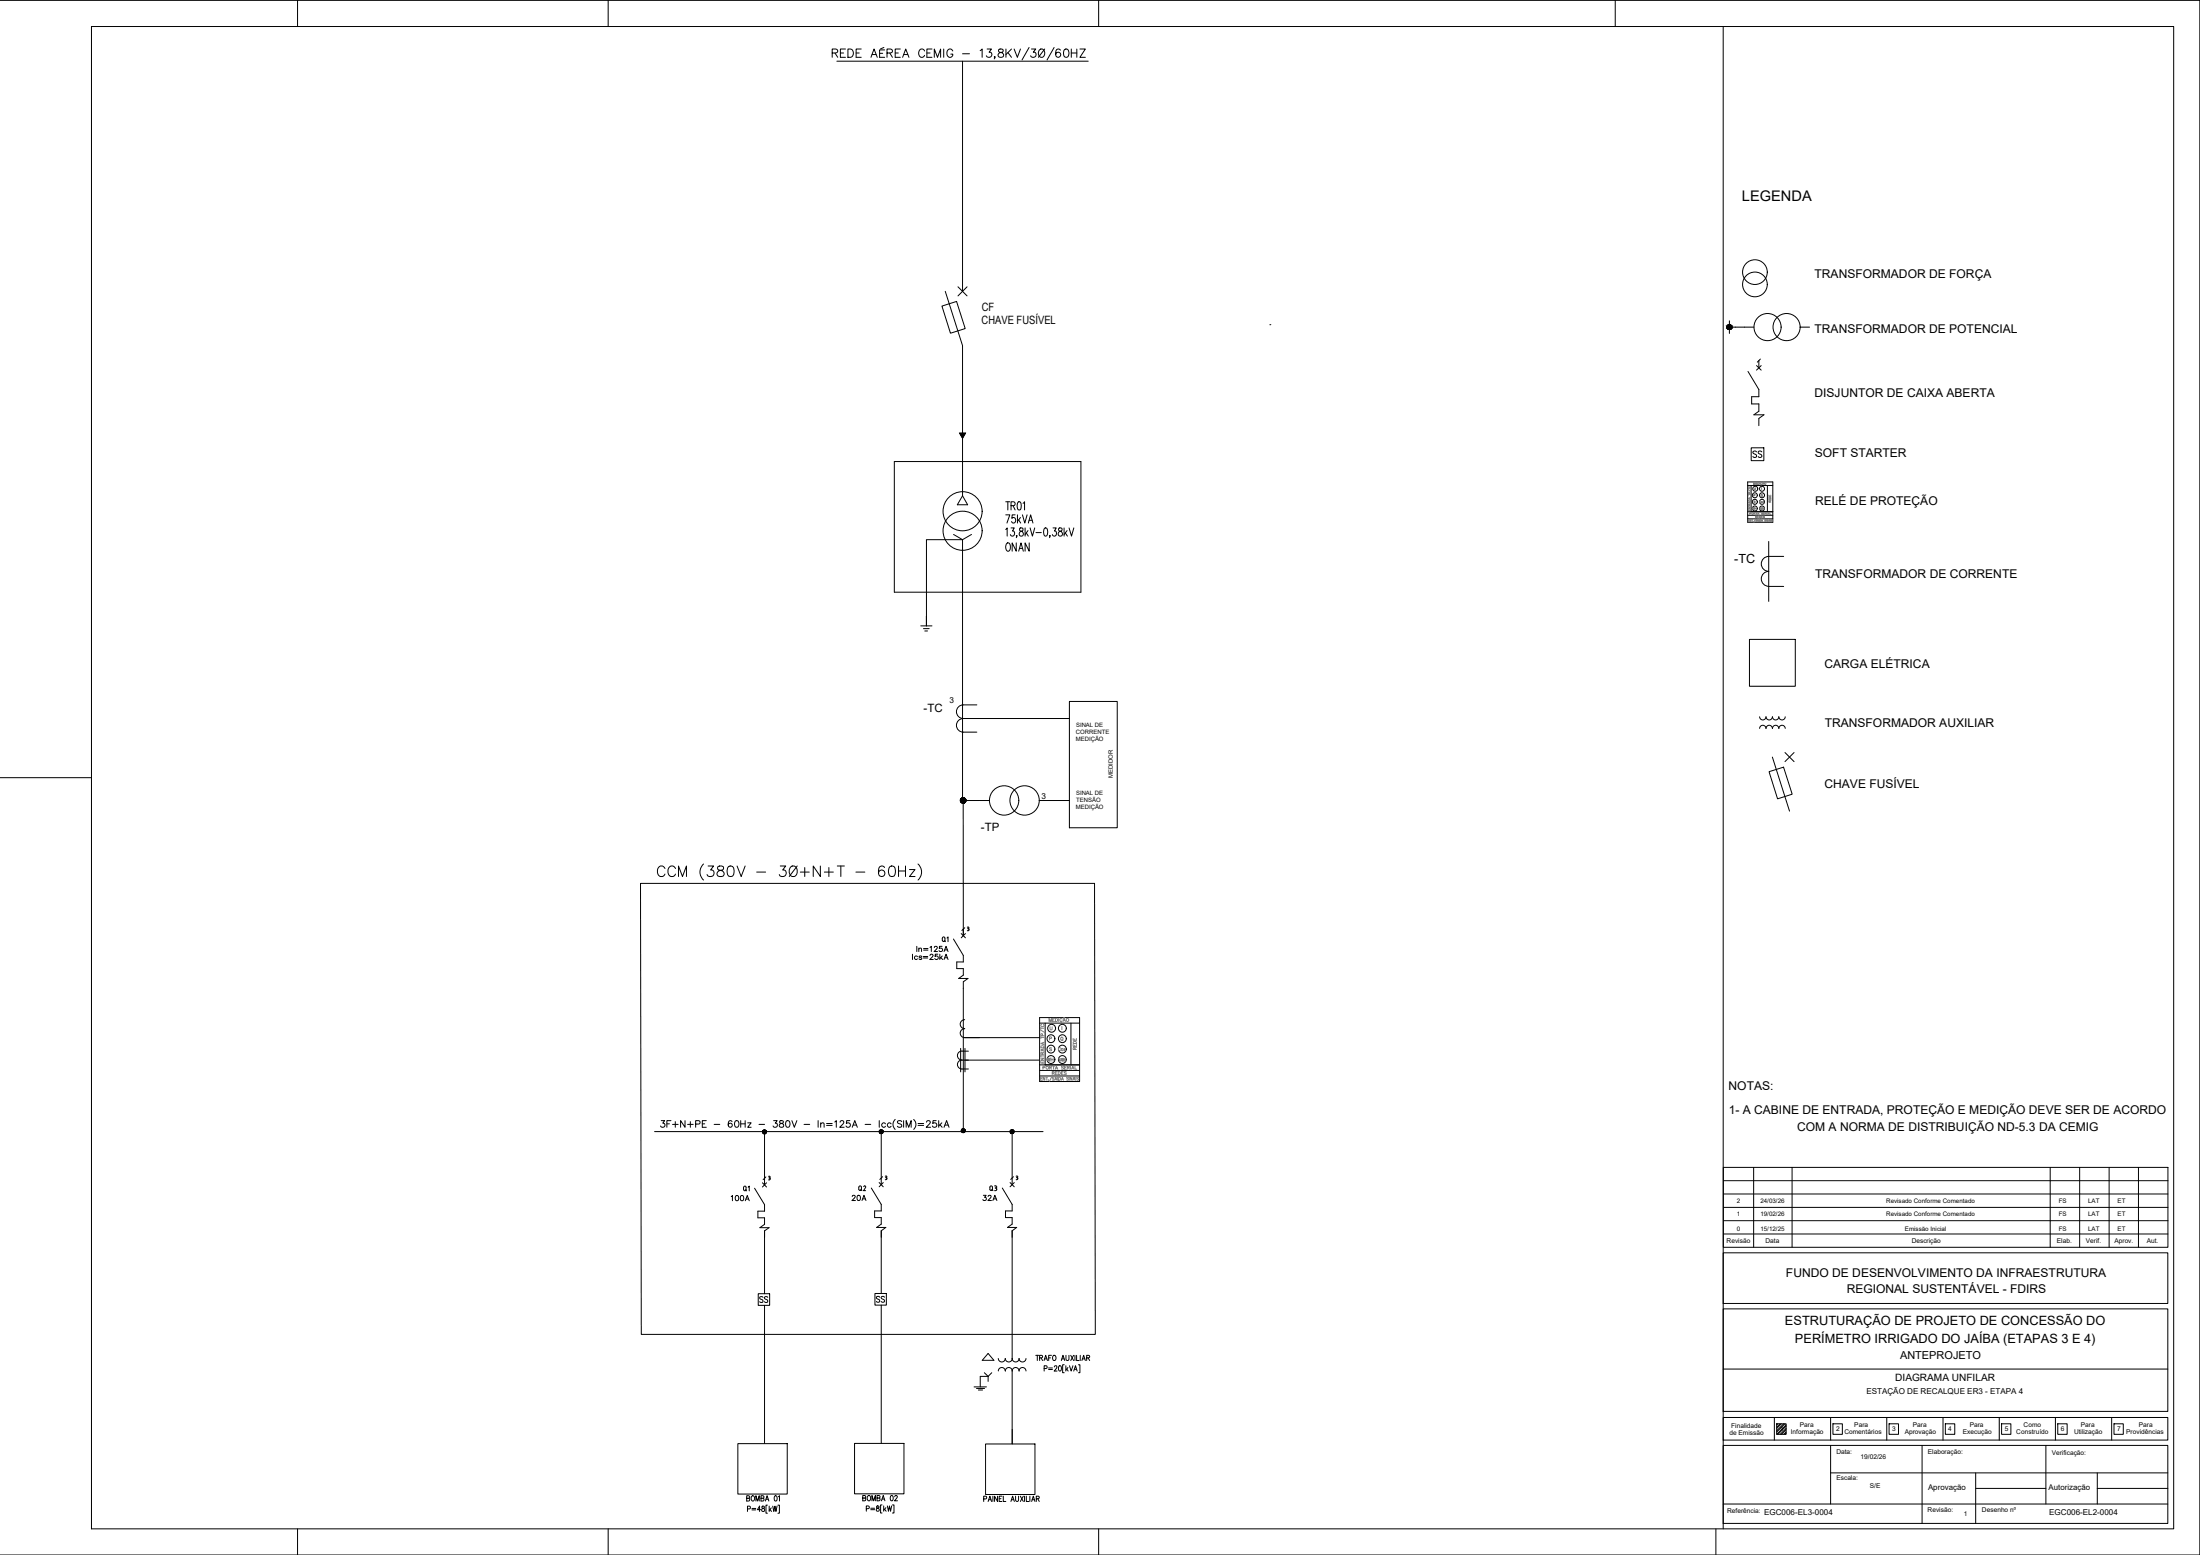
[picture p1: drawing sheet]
<svg xmlns="http://www.w3.org/2000/svg" width="841mm" height="594mm" viewBox="0 0 841 594" stroke-linecap="round" stroke-linejoin="round" font-family="sans-serif">
<!-- layer: EPLAN311 -->
<g fill="none" stroke="#000" stroke-width=".38">
<path d="M319.9 23.4h96.1M368 23.4v87.9M368 132.1v44.2M661.1 122.6v4.8M661.1 125h2.4M368 226.2v78.7M368.2 274.5h40.6M676.3 294.8l5.5-1.7 3.3 10.3-5.6 1.8zM677.5 289.2l6.6 20.7M370.8 305.8h-2.6l.1 51.7M397.3 305.8h11.5M368.3 377.6v54.3"/>
<path d="M250.2 432.3h148.5"/>
<circle cx="661.1" cy="125" r=".91"/>
<circle cx="368.2" cy="305.8" r=".99"/>
</g>
<!-- layer: LIMITE -->
<path d="M341.9 176.3h71.3v49.9h-71.3zM244.9 337.5h173.5l.3 172.3h-173.5z" fill="none" stroke="#000" stroke-width=".38"/>
<!-- layer: 0 -->
<g fill="none" stroke="#000" stroke-width=".38">
<path d="M360.1 116.9l5.6-1.7 3.3 10.3-5.7 1.8zM361.4 111.3l6.6 20.8M366.2 109.6l3.5 3.4M369.7 109.6l-3.5 3.4M485.4 124.1h.1M397.4 388.8h15.3v24.4h-15.3zM397.4 390.9h15.3M399.5 390.9v15.9M409.4 390.9v15.9M397.4 406.8h15.3M397.4 409h15.3M397.4 411.1h15.3"/>
<circle cx="368" cy="195.3" r="7.5"/>
<circle cx="368" cy="202.8" r="7.5"/>
<circle cx="401.8" cy="396.8" r="1.5"/>
<circle cx="402" cy="392.8" r="1.5"/>
<circle cx="406.1" cy="392.8" r="1.5"/>
<circle cx="401.8" cy="400.8" r="1.5"/>
<circle cx="406.1" cy="404.8" r="1.5"/>
</g>
<!-- layer: NOTAS_GERAIS -->
<g fill="none" stroke="#808080" stroke-width=".38">
<path d="M668.4 198.9h.2M668.4 186.7h.8M668.4 186.5v.5M668.6 185.8a.32 .32 0 0 0 0 .4 .32 .32 0 0 0 .4 0 .32 .32 0 0 0 0-.4M668.7 198.5h-.3v.7h.3M669.4 198.5v.7l-.4-.7v.7M669.6 198.5h.5M669.8 198.5v.7M670.2 199.2h.1M670.3 185.1v-.8l.3 .8 .3-.8v.8M670.6 186.4l.2 .7 .3-.2v-.5M671 198.3l-.5 1.2"/>
<path d="M671.2 197.5h.4v-.3l-.4-.1v.8M671.2 184.7h.3M671.4 197.5l.3 .4M671.6 198.6h-.4l.3 .6-.3-.1M671.7 184.3h-.5v.8h.5M671.8 199.2l.2-.7 .3 .7M671.9 199h.3M671.9 184.3l.4 .1v.7h-.4zM671.9 197.5h.3M672.4 197.1h-.5v.8h.5M672.5 198.5v.7M672.5 198.3v.1"/>
<path d="M672.6 197.1l.5 .3-.3 .5h-.2zM672.7 198.5l.4 .1-.1 .6h-.3zM672.7 184.3v.8M673.3 185.1l-.1 .2M673.4 199.2l.2-.7 .2 .7M673.4 197.5h.3M673.4 186.3v.7M673.4 199h.3M673.5 184.5a.32 .32 0 0 0-.4 0 .32 .32 0 0 0 0 .5 .32 .32 0 0 0 .4-.1M673.6 194.3l.3-.1-.1-.3h-.2v.8M673.7 185.1l.3-.8 .3 .8M673.8 194.3l.1 .4"/>
<path d="M673.8 197.1h-.4v.8h.4M673.8 184.8h.4M673.9 195.9h-.5l.5 .6h-.5M673.9 184.2l-.1 .1M674 184.2h.1M674.1 193.9v.8M674.1 196.2h.3M674.2 184.2h-.2M674.4 193.9v.8M674.5 195.8h-.4v.8h.4M674.5 197.2h-.5l.5 .6h-.5M674.8 196.2l.4-.1v-.3h-.4v.8"/>
<path d="M675 196.2l.3 .4M675 198.6h-.4l.4 .4-.4 .1M675.2 198.5v.7M675.5 195.8v.8M675.8 196.6l.3-.8 .3 .8M675.9 198.5v.7l-.4-.7v.7M675.9 196.3h.4M676.1 199.2l.3-.7 .2 .7M676.2 190.6v.5h.8v-.5M676.2 189.2v.4h.8v-.4M676.2 190l.6-.1 .2 .5h-.8zM676.2 199h.3"/>
<path d="M676.6 191.8l-.1-.4h-.2l-.1 .4h.8M676.6 189.3v.3M676.6 190.8v.3M676.6 195.8v.8h.4M676.8 198.5v.7M677 191.3l-.4 .3M677.5 198.6l-.4-.1 .4 .6h-.4M397.7 393.5l1.8 1M397.9 396.3h1.2M397.9 392.4v.8M397.9 396v.8M397.9 392.8h1.2"/>
<path d="M398 399.7a.69 .69 0 0 1 1.1 .2v.4h-1.2zM398.2 391.3a.46 .46 0 0 0-.3 .6 .46 .46 0 0 0 .5 .3h.3a.46 .46 0 0 0 .4-.3 .46 .46 0 0 0-.3-.6M398.5 395.7v-.7l-.4-.1-.2 .8h1.2M398.7 398.4v.5M399.1 398.2l-1.2 .5 1.2 .4M401 390.3v-1.2l.5 1.2 .5-1.2v1.2M401.2 396.8l.7-.1 .1-.3-.8-.3v1.3M401.4 392.3v1l.3 .2 .5-.2v-1M402.4 389.7h.4M403.1 389.1h-.7v1.2h.7M403.5 389.1h.4a.67 .67 0 0 1 .4 .6 .67 .67 0 0 1-.4 .6h-.4zM404.7 389.1v1.2"/>
<path d="M405.6 390.3l.2 .3h-.3M405.9 392.1v1.3M406 389.4a.43 .43 0 0 0-.5-.3 .43 .43 0 0 0-.3 .4v.3a.43 .43 0 0 0 .3 .5 .43 .43 0 0 0 .5-.3M406.4 390.3l.4-1.2 .5 1.2M406.5 389.9h.6M406.6 388.9l-.1 .1M407 388.8l-.4 .1M410.3 399v.8h1.2v-.8M410.3 396.7v.7h1.2v-.7M410.3 398.1a.69 .69 0 0 1 1.2 .1v.5h-1.2zM410.8 397v.4M410.8 399.3v.5"/>
<path d="M397.8 412.1h.4M398.4 411.5h-.6v1.2h.6M398.7 407.9l.8-.1v-.4l-.8-.1v1.2M398.7 400.8v.6M399.1 400.7l-1.2 .4 1.2 .5M399.4 411.5v1.2l-.7-1.2v1.2M402 400.4h-.8l.8 .7-.3 .4-.5-.2M402.1 411.3l-.9 1.8M404.7 404.3l.3 1.1 .3-1.1M405.4 405.4l.3-1.1 .3 1.1M405.6 405.1h.3M406.2 404.8h.4v-.4l-.4-.1v1.1"/>
<path d="M406.4 404.8l.3 .6M406.9 404.3v1.1M406.9 404.8h.5M407.4 404.3v1.1M409.7 408.5l.4-1.2 .5 1.2M409.8 408.1h.6M410.2 412.7l.4-1.2 .4 1.2M410.3 412.3h.5M410.8 401v-.7l-.4-.1-.1 .8h1.2M410.9 407.3v1.2h.7M411.3 411.5v1.2M411.5 400.1l-.7 .5"/>
<path d="M412.3 411.7h-.7l.6 .5a.36 .36 0 0 1 0 .5 .36 .36 0 0 1-.6-.1"/>
<circle cx="673.5" cy="189.2" r=".35"/>
<circle cx="674.8" cy="184.7" r=".35"/>
<circle cx="408.1" cy="389.6" r=".56"/>
</g>
<!-- layer: condutores -->
<path d="M366.9 165.5h2.2l-1.1 1.9zM368.8 389.6a1.71 1.71 0 0 0-1.7 1.7 1.71 1.71 0 0 0 1.7 1.7 1.71 1.71 0 0 0-1.7 1.7 1.71 1.71 0 0 0 1.7 1.7h28.6M367.2 400.5v9M367.7 405h29.5M367.7 408.4h2.5M367.7 401.6h2.5M367.7 401.5a1.71 1.71 0 0 0-1.7 1.8 1.71 1.71 0 0 0 1.7 1.7 1.71 1.71 0 0 0-1.7 1.7 1.71 1.71 0 0 0 1.7 1.7M368.9 400.5v9" fill="none" stroke="#000" stroke-width=".38"/>
<path d="M366.9 165.5h2.2l-1.1 1.9z" fill="#000" stroke="#000" stroke-width=".38"/>
<!-- layer: EL_TEXTO -->
<g fill="none" stroke="#000" stroke-width=".38">
<path d="M323.2 18.7h-1.9v3.2h1.9M324.1 18.7a1.71 1.71 0 0 1 2 .9 1.71 1.71 0 0 1-.5 2.1l-1.5 .2zM329.2 18.7h-1.9v3.2h1.9M337.9 18.1l-1.4 .6M338.2 19.1h-1.9v2.8h1.9M344.2 18.7h-2v3.2h2M353.4 19.5a1.15 1.15 0 0 0-1.3-.8 1.15 1.15 0 0 0-.9 1.3 1.3 1.3 0 0 0 .4 1.6 1.3 1.3 0 0 0 1.7-.2l.1-.3M356.3 18.7h-2v3.2h2M360.8 18.7v3.2M364.2 19.5a1.15 1.15 0 0 0-1.3-.8 1.15 1.15 0 0 0-.9 1.3 1.28 1.28 0 0 0 .4 1.6 1.28 1.28 0 0 0 1.7-.2l.1-.7h-.7M374.7 19.4l.8-.7v3.2M377.4 18.7h1.6l-.9 1.3a1.05 1.05 0 0 1 .8 1.6 1.05 1.05 0 0 1-1.8-.3"/>
<path d="M381.8 18.9a.66 .66 0 0 0 .4 1.1l.6 .1a.92 .92 0 0 1 .9 .8 .92 .92 0 0 1-.8 1 1.03 1.03 0 0 1-1.3-.6 1.62 1.62 0 0 1 1.8-1.5l.1-.6a1.14 1.14 0 0 0-1.7-.3zM384.6 18.7v3.2M386.7 18.7l-2.1 2.1M387.7 18.7l1.2 3.2 1.2-3.2M393.4 18.1l-2.7 4.8M394.3 18.7h1.6l-.9 1.3a1.04 1.04 0 0 1 .8 1.6 1.04 1.04 0 0 1-1.8-.3M397.3 19.2a1.44 1.44 0 0 1 2 .2 1.44 1.44 0 0 1-.2 2 1.44 1.44 0 0 1-2.1-.2 1.44 1.44 0 0 1 .3-2zM399.4 18.7l-2.4 3.2M403 18.1l-2.7 4.8M405.3 19.2a.9 .9 0 0 0-1.3-.3l-.3 .5a1.88 1.88 0 0 0 .8 2.5 .98 .98 0 0 0 1-.9 .98 .98 0 0 0-.9-1 .98 .98 0 0 0-1 .8M407 18.9a.96 .96 0 0 1 1.5 .5 1.45 1.45 0 0 1 .1 1.7 1.45 1.45 0 0 1-1.6 .6l-.4-1.2zM409.5 18.7v3.2"/>
<path d="M411.6 18.7v3.2M412.8 18.7h2.1l-2.1 3.2h2.1M318.1 20.2l1.9-.1 .3-.7-.8-.7h-1.4v3.2M319.2 20.2l1.1 1.7M321.3 20.2h1.2M327.3 20.2h1.2M333 21.9l1.1-3.2 1.3 3.2M333.4 20.8h1.5M336.3 20.4h1.1M339.1 20.2l1.8-.1 .3-.4-.2-.6-.6-.4h-1.3v3.2M340.1 20.2l1.1 1.7M342.2 20.2h1.2"/>
<path d="M345.1 21.9l1.1-3.2 1.3 3.2M345.5 20.8h1.5M354.3 20.2h1.3M357.2 21.9v-3.2l1.2 3.2 1.2-3.2v3.2M368 20.5h2.6M380.4 21.7h-.3h.3l-.3 .8M385.3 20.1l1.4 1.8M409.5 20.2h2.1M384.5 202.3l.5-.6v3.1M386.5 201.7h1.2l-.6 1.2a.9 .9 0 0 1 .7 1.3 .9 .9 0 0 1-1.6 0M389.8 201.8v.9a1.17 1.17 0 0 1 1.3 .8 1.17 1.17 0 0 1-.4 1.3 .99 .99 0 0 1-1.1-1 .99 .99 0 0 1 1.1-.9l.4-.5-.1-.6zM391.9 201.7v3.1"/>
<path d="M392.3 203.6l.8 1.2M393 202.7l-1.1 1.5M393.8 201.7l.9 3.1 .9-3.1M396 203.5h2.1M399.3 201.8l.5-.1a2.12 2.12 0 0 1 0 3.1h-.2a2.45 2.45 0 0 1-.3-3zM401.4 204.7h-.2h.2l-.2 .7M402.5 201.7h1.3l-.7 1.2a.9 .9 0 0 1 .8 1.3 .9 .9 0 0 1-1.6 0M404.8 201.8v.9a1.15 1.15 0 0 1 1.2 .8 1.15 1.15 0 0 1-.4 1.3 .99 .99 0 0 1-1.1-1 .99 .99 0 0 1 1.2-.9l.2-.2a.62 .62 0 0 0-.3-1zM406.8 201.7v3.1M407.2 203.6l.9 1.2M407.9 202.7l-1.1 1.5M408.7 201.7l.9 3.1 .9-3.1"/>
<path d="M252.8 428.1h1.3l-.7 1a.84 .84 0 0 1 .6 1.4 .84 .84 0 0 1-1.5-.3M254.9 429.4h1M256.5 428.1h-1.6v2.6M257.1 429.6h2.1M258.1 428.5v2.2M261.9 428.1v2.6l-1.7-2.6v2.6M262.8 429.6h2.2M263.9 428.5v2.2M265.9 429.4h1.5l.2-.4-.1-.6-1.6-.3v2.6M268.5 429.4h.9M270 428.1h-1.5v2.6h1.5M273 429.6h2.2"/>
<path d="M279.8 428.5l-.1-.2a.78 .78 0 0 0-1.2 .3 1.22 1.22 0 0 0 .7 2.1 .79 .79 0 0 0 .8-.8 .79 .79 0 0 0-.8-.8 .79 .79 0 0 0-.8 .7M281.1 428.3a.82 .82 0 0 1 1.3 .3l.1 .6a1.11 1.11 0 0 1-1 1.5 1.65 1.65 0 0 1-.4-2.4zM283.2 429.4h1.7M283.2 428.1v2.6M284.9 428.1v2.6M285.8 429h1.3l-1.3 1.7h1.3M290.2 429.6h2.1M295.7 428.1h1.4l-.7 1a.84 .84 0 0 1 .6 1.4 .84 .84 0 0 1-1.5-.3M298.2 428.3v.7l1.1 .4 .3 .4a.82 .82 0 0 1-1 .9 .82 .82 0 0 1-.6-1.1l1.3-.6 .2-.5a.9 .9 0 0 0-1.3-.2zM300.7 428.3a.82 .82 0 0 1 1.2 .3l.1 .6a1.11 1.11 0 0 1-1 1.5 1.65 1.65 0 0 1-.3-2.4zM302.7 428.1l1 2.6 .9-2.6M307.4 429.6h2.1"/>
<path d="M312.8 428.1v2.6M313.7 429.4l.6-.4 .6 .1 .1 1.6M313.7 429v1.7M316 429.2h2.1M316 430h2.1M319.1 428.6l.6-.5v2.6M321.1 428.7l.3-.4 .7-.2 .5 .8-1.6 1.8h1.7M324.9 428.1h-1.2l-.1 1.1a.87 .87 0 0 1 1.3 0 .87 .87 0 0 1-.2 1.3 .87 .87 0 0 1-1.3-.3M325.8 430.7l1-2.6 .9 2.6M326.2 429.8h1.2M330.7 429.6h2.2M336.1 428.1v2.6"/>
<path d="M338.5 429.4a.8 .8 0 0 0-1.2-.2 .8 .8 0 0 0 0 1.2 .8 .8 0 0 0 1.2-.1M340.7 429.4a.8 .8 0 0 0-1.2-.2 .8 .8 0 0 0 0 1.2 .8 .8 0 0 0 1.2-.1M342.2 427.7a2.55 2.55 0 0 0 0 3.8M344.7 428.5l-.6-.4-1 .4 .2 .6 1.2 .5 .2 .4-.2 .5-.8 .2-.6-.4M345.4 428.1v2.6M346.4 430.7v-2.6l1 2.6 .9-2.6v2.6M349.3 427.7a2.55 2.55 0 0 1 0 3.8M350.9 429.2h2.2M350.9 430h2.2M354.2 428.7l.2-.4 .7-.2 .5 .8-1.5 1.8h1.7M357.9 428.1h-1.2l-.1 1.1a.89 .89 0 0 1 1.3 0 .89 .89 0 0 1-.2 1.3 .89 .89 0 0 1-1.3-.3M358.9 428.1v2.6"/>
<path d="M359.3 429.7l.9 1M360 429l-1.1 1.2M360.9 430.7l1-2.6 .9 2.6M361.3 429.8h1.2M395.9 517.8h1.2M396.5 517.8v2M397.4 518.8l1-.2v-.7l-1-.1v2M398 518.8l.6 1M399.1 519.8l.7-2 .6 2M399.4 519.1h.8M400.9 518.8h.7M402 517.8h-1.1v2"/>
<path d="M402.7 517.9a.91 .91 0 0 1 1 .9 .91 .91 0 0 1-1 .9l-.3-.7zM405.7 519.8l.7-2 .6 2M406 519.1h.8M407.5 517.8v1.4l.5 .6 .6-.3v-1.7M409.3 517.8l1.1 2M410.4 517.8l-1.1 2M410.9 517.8v2M411.6 517.8v2h.9M413 517.8v2M413.6 519.8l.7-2 .6 2M413.9 519.1h.8M415.4 518.8l1-.2v-.7l-1-.1v2"/>
<path d="M416 518.8l.6 1M399.2 522.8l.9-.1v-.8l-.9-.1v2M400.9 522.6h1.4M400.9 523.2h1.4M403.1 522.2l.1-.3 .5-.1 .3 .6-1 1.4h1.1M404.9 521.9l.2-.1a1.09 1.09 0 0 1 .7 1 1.09 1.09 0 0 1-.7 1l-.5-.9zM406.8 521.4h-.6v3h.6M407.5 521.8v2M407.8 523l.5 .8M408.3 522.4l-.8 1M408.9 521.8l.6 2 .7-2M410.5 523.8l.6-2 .7 2"/>
<path d="M410.7 523.1h.8M412.3 521.4h.5v3h-.5M285.5 572.4l.9-.1 .1-.7-1-.2v2.1l.9-.1 .2-.6-.4-.4M285.7 576.5l1-.1 .1-.8-1.1-.2v2M287.3 571.7l.4-.3a.98 .98 0 0 1 .8 1.1 .98 .98 0 0 1-1 .9l-.4-.7zM287.4 576.3h1.5M287.4 576.8h1.5M289 573.5v-2.1l.6 2.1 .6-2.1v2.1M290.8 576.8h-1.2l.8-1.4v2M290.9 572.4l1-.1 .1-.7-1.1-.2v2.1l1-.1 .2-.6-.5-.4M291.3 575.5v.6a.75 .75 0 0 1 .9 .4 .75 .75 0 0 1-.3 .9 .67 .67 0 0 1-.8-.7 .67 .67 0 0 1 .9-.5l.1-.7zM292.6 573.5l.6-2.1 .7 2.1"/>
<path d="M292.9 572.8h.8M293.4 575h-.6v3.1h.6M294 575.4v2M294.3 576.7l.6 .7M294.9 576.1l-.9 1M295.4 575.4l.4 2 .4-2 .4 2 .5-2M296.2 571.6l.2-.2a1.1 1.1 0 0 1 .7 1 1.1 1.1 0 0 1-.7 1.1l-.4-.9zM297.4 575h.5v3.1h-.5M297.6 571.8l.4-.4v2.1M329.8 572.3l1-.1 .1-.6-1.1-.3v2.1l1-.1 .2-.6-.5-.4M331.2 576.4l.9-.1 .1-.8-1-.2v2.1M331.9 571.5l.1-.2a.98 .98 0 0 1 .9 1.1 .98 .98 0 0 1-1 .9l-.4-.7z"/>
<path d="M332.9 576.2h1.4M332.9 576.8h1.4M333.3 573.4v-2.1l.7 2.1 .6-2.1v2.1M335.2 575.5v.5a.74 .74 0 0 1 .8 .4 .74 .74 0 0 1-.3 1 .64 .64 0 0 1-.8-.7 .64 .64 0 0 1 .9-.6l.2-.6zM335.3 572.3l1-.1v-.6l-1-.3v2.1l1-.1 .1-.6-.4-.4M337 573.4l.7-2.1 .6 2.1M337.2 574.9h-.6v3.1h.6M337.2 572.7h.8M337.8 575.3v2.1M338.2 576.6l.6 .8M338.7 576l-.9 1M339.2 575.3l.4 2.1 .4-2.1 .4 2.1 .5-2.1"/>
<path d="M340.6 571.5l.2-.2a1.12 1.12 0 0 1 .7 1.1 1.12 1.12 0 0 1-.7 1l-.5-.9zM341.2 574.9h.6v3.1h-.6M342.1 571.9l.2-.6 .7 .4-1 1.7h1.1M376 572.7l1-.1v-.9l-1-.1v2M377.7 573.6l.7-2 .7 2M378 573h.8M379.6 571.6v2M381.3 571.6v2l-1.1-2v2M382 572.6h.7M383 571.6h-1v2h1M383.5 571.6v2h1M386.5 573.6l.6-2 .7 2"/>
<path d="M386.7 573h.8M388.2 571.6v1.4l.5 .6 .6-.3 .1-1.7M390.1 571.6l1.1 2M391.2 571.6l-1.1 2M391.7 571.6v2M392.3 571.6v2h1M393.7 571.6v2M394.4 573.6l.6-2 .6 2M394.6 573h.8M396.2 572.6l.9-.2v-.7l-.9-.1v2M396.7 572.6l.6 1"/>
</g>
<!-- layer: LINHA V -->
<path d="M368 176.3v13.1M368 206.2v20" fill="none" stroke="#000" stroke-width=".38"/>
<!-- layer: E-SYM2 -->
<path d="M368 189.4l1.9 3.4h-3.9zM364.5 204.2l3.5 2M368 206.2h-13.8v29.2M371.4 204.2l-3.4 2M352 239.1h4.3M354.2 235.4v3.7v-3.7M353 240.2h2.2M353.5 241.1h1.1" fill="none" stroke="#000" stroke-width=".38"/>
<!-- layer: 5 -->
<g fill="none" stroke="#000" stroke-width=".38">
<path d="M672.4 137.8v2.7M668.2 141.9l4.2 6.9v2.8M672.4 154.3v2.8M672.4 159.9v2.7M364.5 358.7l3.8 6.3v2.5M368.3 355v2.5M368.3 370v2.5M368.3 375.1v2.5M288.5 454l3.8 6.2v2.5M292.3 450.1v2.6M333.1 453.9l3.8 6.2v2.5M336.9 450.1v2.5"/>
<path d="M383.2 453.9l3.7 6.2v2.5M386.9 450.1v2.5M292.3 465.3v2.5M292.3 470.3v2.5M336.9 465.2v2.5M336.9 470.2v2.5M386.9 465.2v2.5M386.9 470.2v2.5"/>
</g>
<!-- layer: 3 -->
<g fill="none" stroke="#000" stroke-width=".38">
<path d="M671.5 139.7l1.8 1.7M673.3 139.7l-1.8 1.7M672.4 151.6h-2.8v2.7h2.8M672.4 157.1l-1.9 1.4h3.8l-1.9 1.4M668.8 244.3h17.5v17.9h-17.5zM367.5 356.7l1.6 1.6M369.1 356.7l-1.6 1.6M368.3 367.5h-2.5v2.5h2.5M368.3 372.5l-1.8 1.3h3.5l-1.7 1.3M292.3 432.4v17.6M336.9 432.3v17.6M386.9 432.3v17.6"/>
<path d="M291.5 451.9l1.5 1.6M293 451.9l-1.5 1.6M336.1 451.8l1.6 1.6M337.7 451.8l-1.6 1.6M386.1 451.8l1.6 1.6M387.7 451.8l-1.6 1.6M292.3 467.8l-1.8 1.2h3.5l-1.7 1.3v24M292.3 462.7h-2.6v2.6h2.6M336.9 462.6h-2.6v2.6h2.6M336.9 467.7l-1.8 1.2h3.5l-1.7 1.3v24M386.9 467.7l-1.8 1.2h3.6l-1.8 1.3v48.9M386.9 462.6h-2.5v2.6h2.5"/>
<path d="M292.3 498.7v52.7M336.9 498.6v52.8M386.9 523.7v27.9M282.1 551.5h18.8v19.3h-18.8zM326.7 551.4h18.9v19.3h-18.9zM376.8 551.7h18.8v19.3h-18.8z"/>
</g>
<!-- layer: 1 -->
<path d="M673 137.2l-1.2 1.2M368.8 354.4l-1.1 1.1M292.8 449.6l-1.1 1.1M337.4 449.6l-1.1 1M387.4 449.6l-1 1" fill="none" stroke="#000" stroke-width=".38"/>
<!-- layer: 2 -->
<g fill="none" stroke="#000" stroke-width=".38">
<path d="M369.8 354.2h.3M369.8 355.6h.3M370 354.8h.1M370.1 354.2l.3 .3-.3 .3M370.1 354.8l.3 .3M370.4 355.1l-.3 .5M293.8 449.4l.6 .3-.5 .3M293.8 450.8h.3M294.1 450l.3 .3M294.4 450.3v.1M294.4 450.4l-.3 .3M338.4 449.3h.3"/>
<path d="M338.4 450.7h.3M338.7 449.3l.3 .5-.5 .1M338.7 449.9l.3 .3M339 450.2v.2M339 450.3l-.3 .4M388.5 449.3h.2M388.5 450.7h.2M388.8 449.3l.3 .3-.5 .3M388.8 449.9l.3 .3-.3 .5"/>
</g>
<g fill="#000" stroke="#000" stroke-width=".38">
<path d="M292.3 432.4h.7l-.1 .3zM336.9 432.3h.7v.3zM368.3 431.9h.7l-.1 .3zM386.9 432.3h.8l-.1 .3z"/>
<path d="M291.5 432.7l.2 .3 .6-.6zM291.7 433l.6-.6-.3 .7zM292.3 432.4l-.3 .7 .3 .1z"/>
<path d="M291.7 431.9l-.2 .2 .8 .3zM291.5 432.1l.8 .3h-.8zM291.5 432.4v.3l.8-.3z"/>
<path d="M292.3 432.4v.8l.2-.1zM292.3 432.4l.5 .6-.3 .1zM292.3 432.4l.5 .6 .1-.3z"/>
<path d="M292.3 431.6v.8l.2-.7zM292 431.7l.3-.1v.8zM291.7 431.9l.6 .5-.3-.7z"/>
<path d="M292.3 432.4h.7l-.1-.3zM292.3 432.4l.5-.5 .1 .2zM292.5 431.7l-.2 .7 .5-.5z"/>
<path d="M336.2 432.6l.1 .3 .6-.6zM336.3 432.9l.6-.6-.3 .7zM336.9 432.3l-.3 .7 .3 .1z"/>
<path d="M336.3 431.8l-.1 .2 .7 .3zM336.2 432l.7 .3h-.8zM336.1 432.3l.1 .3 .7-.3z"/>
<path d="M336.9 432.3v.8l.2-.1zM336.9 432.3l.5 .6-.3 .1zM336.9 432.3l.5 .6 .2-.3z"/>
<path d="M336.9 431.6v.7l.2-.7zM336.6 431.6h.3v.7zM336.3 431.8l.6 .5-.3-.7z"/>
<path d="M336.9 432.3h.7v-.3zM336.9 432.3l.5-.5 .2 .2zM337.1 431.6l-.2 .7 .5-.5z"/>
<path d="M367.5 432.2l.2 .3 .6-.6zM367.7 432.5l.6-.6-.3 .8zM368.3 431.9l-.3 .8h.3z"/>
<path d="M367.7 431.4l-.2 .3 .8 .2zM367.5 431.7l.8 .2h-.8zM367.5 431.9v.3l.8-.3z"/>
<path d="M368.3 431.9v.8h.2zM368.3 431.9l.5 .6-.3 .2zM368.3 431.9l.5 .6 .1-.3z"/>
<path d="M368.3 431.2v.7l.2-.6zM368 431.3l.3-.1v.7zM367.7 431.4l.6 .5-.3-.6z"/>
<path d="M368.3 431.9h.7l-.1-.2zM368.8 431.4l.1 .3-.6 .2zM368.5 431.3l-.2 .6 .5-.5z"/>
<path d="M386.2 432.6l.2 .3 .5-.6zM386.4 432.9l.5-.6-.3 .7zM386.9 432.3l-.3 .7 .3 .1z"/>
<path d="M386.4 431.8l-.2 .2 .7 .3zM386.2 432l.7 .3h-.7zM386.2 432.3v.3l.7-.3z"/>
<path d="M386.9 432.3v.8l.3-.1zM386.9 432.3l.5 .6-.2 .1zM386.9 432.3l.5 .6 .2-.3z"/>
<path d="M386.9 431.6v.7l.3-.7zM386.6 431.6h.3v.7zM386.4 431.8l.5 .5-.3-.7z"/>
<path d="M386.9 432.3h.8l-.1-.3zM386.9 432.3l.5-.5 .2 .2zM387.2 431.6l-.3 .7 .5-.5z"/>
</g>
<!-- layer: EL_VIEWPORT -->
<g fill="none" stroke="#000" stroke-width=".38">
<path d="M672.7 273.8a1.21 1.21 0 0 0 1.2 1.3 1.21 1.21 0 0 0 1.2-1.3 1.23 1.23 0 0 0 1.2 1.3 1.23 1.23 0 0 0 1.2-1.3M672.7 278.3a1.23 1.23 0 0 1 1.2-1.2 1.23 1.23 0 0 1 1.2 1.2 1.21 1.21 0 0 1 1.2-1.2 1.21 1.21 0 0 1 1.2 1.2M677.6 273.8a1.21 1.21 0 0 0 1.2 1.3 1.21 1.21 0 0 0 1.2-1.3M677.6 278.3a1.21 1.21 0 0 1 1.2-1.2 1.21 1.21 0 0 1 1.2 1.2M680 273.8a1.21 1.21 0 0 0 1.2 1.3 1.21 1.21 0 0 0 1.3-1.3M680 278.3a1.21 1.21 0 0 1 1.2-1.2 1.21 1.21 0 0 1 1.3 1.2M377.7 517.1l2.2 2.6h-4.4zM381.6 519a1.33 1.33 0 0 0 1.4 1.3 1.33 1.33 0 0 0 1.3-1.3 1.31 1.31 0 0 0 1.3 1.3 1.31 1.31 0 0 0 1.3-1.3 1.33 1.33 0 0 0 1.4 1.3 1.33 1.33 0 0 0 1.3-1.3 1.31 1.31 0 0 0 1.3 1.3 1.31 1.31 0 0 0 1.3-1.3M372.4 529.9h4.7M373.3 530.5h3.1M374 531h1.6M376.3 524.4l1.4 1.4"/>
<path d="M377.7 525.8v1.9M377.7 525.8h-3v4.1M379.1 524.4l-1.4 1.4M381.6 523.8a1.33 1.33 0 0 1 1.4-1.4 1.33 1.33 0 0 1 1.3 1.4 1.31 1.31 0 0 1 1.3-1.4 1.31 1.31 0 0 1 1.3 1.4 1.31 1.31 0 0 1 1.3-1.4 1.31 1.31 0 0 1 1.4 1.4 1.33 1.33 0 0 1 1.3-1.4 1.33 1.33 0 0 1 1.3 1.4"/>
</g>
<!-- layer: EPLAN540 -->
<path d="M663.5 125h3.3M370.8 305.8h3.6" fill="none" stroke="#000" stroke-width=".38"/>
<!-- layer: EPLAN311 -->
<g fill="#000" stroke="#000" stroke-width=".38">
<path d="M660.9 125.9h.4zM661 124.1h.2zM367.3 306.3h1.8zM367.4 305.3h1.7zM367.5 306.5h1.4zM367.5 305.2h1.4zM367.5 305.1h1.4zM367.6 306.6h1.2zM367.7 305h1zM367.7 306.7h1zM367.7 304.9h1zM367.8 306.7h.8z"/>
<path d="M367.9 306.8h.6zM368 306.8h.4zM368.1 304.9h.2zM368.1 306.8h.2z"/>
<path d="M660.9 125.9h.3zM661 125.9h.2z"/>
<path d="M661 124.1h.3zM660.9 124.1h.4z"/>
<path d="M660.9 124.1h.5zM660.8 124.1h.6z"/>
<path d="M660.8 124.1h.7zM660.7 124.1h.8z"/>
<path d="M660.8 125.8h.6zM660.8 125.8l.5 .1z"/>
<path d="M660.7 124.1l.9 .1zM660.7 124.2h.9z"/>
<path d="M660.7 125.8h.8zM660.7 125.8h.7z"/>
<path d="M660.7 124.2h.9zM660.7 124.2h.9z"/>
<path d="M660.7 125.8h.9zM660.7 125.8h.8z"/>
<path d="M660.6 124.2l1.1 .1zM660.6 124.2l1.1 .1z"/>
<path d="M660.6 125.7h1zM660.6 125.7l1 .1z"/>
<path d="M660.5 124.3h1.3zM660.5 124.3h1.3z"/>
<path d="M660.5 125.7h1.2zM660.5 125.7h1.1z"/>
<path d="M660.5 124.3l1.3 .1zM660.5 124.3l1.3 .1z"/>
<path d="M660.5 125.6h1.3zM660.5 125.6l1.2 .1z"/>
<path d="M660.4 124.4l1.5 .1zM660.4 124.4l1.5 .1z"/>
<path d="M660.4 125.5h1.4zM660.4 125.5l1.4 .1z"/>
<path d="M660.4 124.5l1.5 .1zM660.4 124.5l1.5 .1z"/>
<path d="M660.4 125.5h1.5zM660.4 125.5h1.4z"/>
<path d="M660.3 124.6h1.7zM660.3 124.6h1.7z"/>
<path d="M660.3 125.4h1.6zM660.3 125.4l1.6 .1z"/>
<path d="M660.3 124.6l1.7 .1zM660.3 124.6l1.7 .1z"/>
<path d="M660.3 125.3h1.7zM660.3 125.3l1.6 .1z"/>
<path d="M660.2 124.7l1.8 .1zM660.2 124.7l1.8 .1z"/>
<path d="M660.2 124.8l1.8 .1zM660.2 124.8l1.8 .1z"/>
<path d="M660.2 124.9l1.9 .1zM660.2 124.9l1.9 .1z"/>
<path d="M660.2 125.1l1.8 .1zM660.2 125.1l1.8 .1z"/>
<path d="M660.2 125.2h1.8zM660.2 125.2h1.8z"/>
<path d="M660.2 125.2h1.8zM660.2 125.2l1.8 .1z"/>
<path d="M660.2 125h1.9zM660.2 125l1.8 .1z"/>
<path d="M368.1 304.9h.2zM368.1 304.9h.2z"/>
<path d="M368.1 304.9h.2zM368 304.9h.3z"/>
<path d="M368 306.8h.3zM368 306.8h.4z"/>
<path d="M368 306.8h.3zM368 306.8h.3z"/>
<path d="M368.1 306.8h.2zM368.1 306.8h.2z"/>
<path d="M368 304.9h.4zM368 304.9h.4z"/>
<path d="M368 304.9h.4zM368 304.9h.4z"/>
<path d="M368 304.9h.4zM368 304.9h.4z"/>
<path d="M368 306.8h.4zM368 306.8h.5z"/>
<path d="M368 306.8h.4zM368 306.8h.4zM368 306.8h.4z"/>
<path d="M368 304.9h.5zM368 304.9h.5z"/>
<path d="M368 304.9h.5zM367.9 304.9h.6z"/>
<path d="M367.9 304.9h.6zM367.9 304.9h.6z"/>
<path d="M367.9 306.7h.6zM367.9 306.7h.7z"/>
<path d="M367.9 306.7h.6zM367.9 306.7l.6 .1zM367.9 306.8h.6z"/>
<path d="M367.9 304.9h.7zM367.9 304.9h.7z"/>
<path d="M367.9 304.9h.7zM367.8 304.9h.8z"/>
<path d="M367.8 306.7h.8zM367.8 306.7h.8z"/>
<path d="M367.8 306.7h.8zM367.8 306.7h.8z"/>
<path d="M367.8 304.9h.8zM367.8 304.9h.8z"/>
<path d="M367.8 304.9h.8zM367.8 304.9h.8z"/>
<path d="M367.8 304.9h.8zM367.8 304.9h.8z"/>
<path d="M367.8 304.9h.9zM367.7 304.9h1zM367.7 304.9h1z"/>
<path d="M367.8 306.7h.8zM367.8 306.7h.8zM367.8 306.7h.8z"/>
<path d="M367.7 304.9l1 .1zM367.7 304.9l1 .1zM367.7 305h1z"/>
<path d="M367.7 306.7h1zM367.7 306.7h.9z"/>
<path d="M367.7 306.6h1zM367.7 306.6h1.1z"/>
<path d="M367.7 306.6h1zM367.7 306.6h1z"/>
<path d="M367.7 306.6h1zM367.7 306.6l1 .1zM367.7 306.7h1z"/>
<path d="M367.7 305h1.1zM367.7 305h1.1z"/>
<path d="M367.7 305h1.1zM367.7 305h1.1z"/>
<path d="M367.6 306.6h1.2zM367.6 306.6h1.2z"/>
<path d="M367.6 306.6h1.2zM367.6 306.6h1.2z"/>
<path d="M367.6 305h1.2zM367.6 305h1.2z"/>
<path d="M367.6 305l1.2 .1zM367.6 305.1h1.2z"/>
<path d="M367.6 305.1h1.3zM367.6 305.1h1.3z"/>
<path d="M367.6 305.1h1.3zM367.5 305.1h1.4z"/>
<path d="M367.5 305.1h1.4zM367.5 305.1h1.4zM367.5 305.1h1.4z"/>
<path d="M367.6 306.5h1.3zM367.6 306.5l1.2 .1zM367.6 306.6h1.2z"/>
<path d="M367.5 305.1l1.4 .1zM367.5 305.1l1.4 .1zM367.5 305.2h1.4z"/>
<path d="M367.5 306.5h1.4zM367.5 306.5h1.4zM367.5 306.5h1.4z"/>
<path d="M367.5 305.2h1.4zM367.5 305.2h1.4z"/>
<path d="M367.5 306.4h1.4zM367.5 306.4h1.5z"/>
<path d="M367.5 306.4l1.4 .1zM367.5 306.4l1.4 .1zM367.5 306.5h1.4z"/>
<path d="M367.5 306.5h1.4zM367.5 306.5h1.4zM367.5 306.5h1.4z"/>
<path d="M367.5 305.2h1.5zM367.5 305.2h1.5z"/>
<path d="M367.5 305.2h1.5zM367.5 305.2h1.5z"/>
<path d="M367.4 306.4h1.6zM367.4 306.4h1.6z"/>
<path d="M367.4 306.4h1.6zM367.4 306.4h1.6z"/>
<path d="M367.4 305.2h1.6zM367.4 305.2h1.6z"/>
<path d="M367.4 305.2l1.6 .1zM367.4 305.2l1.6 .1zM367.4 305.3h1.6zM367.4 305.3h1.6z"/>
<path d="M367.4 305.3h1.7zM367.4 305.3h1.7zM367.3 305.3h1.8z"/>
<path d="M367.4 306.3l1.6 .1zM367.4 306.3l1.6 .1z"/>
<path d="M367.3 305.3l1.8 .1zM367.3 305.3l1.8 .1z"/>
<path d="M367.3 305.4h1.8zM367.3 305.4h1.8zM367.3 305.4h1.8zM367.3 305.4h1.8z"/>
<path d="M367.3 306.3h1.8zM367.3 306.3h1.8z"/>
<path d="M367.3 306.3h1.8zM367.3 306.3h1.8zM367.3 306.3h1.8z"/>
<path d="M367.4 306.3h1.7zM367.4 306.3h1.6zM367.4 306.3h1.6zM367.4 306.3h1.6z"/>
<path d="M367.3 305.4h1.8zM367.3 305.4h1.8zM367.3 305.4h1.8zM367.3 305.4h1.8z"/>
<path d="M367.3 305.4l1.8 .1zM367.3 305.4l1.8 .1z"/>
<path d="M367.3 306.2h1.8zM367.3 306.2h1.8z"/>
<path d="M367.3 306.2l1.8 .1zM367.3 306.2l1.8 .1z"/>
<path d="M367.3 305.5h1.8zM367.3 305.5h1.8zM367.3 305.5h1.8zM367.3 305.5h1.8z"/>
<path d="M367.3 305.5l1.8 .1zM367.3 305.5l1.8 .1zM367.2 305.6h1.9zM367.2 305.6h1.9z"/>
<path d="M367.2 305.6h1.9zM367.2 305.6h1.9z"/>
<path d="M367.2 305.6l2 .1zM367.2 305.6l2 .1zM367.2 305.7h2zM367.2 305.7h2z"/>
<path d="M367.2 306h1.9zM367.2 306h1.9zM367.2 306h1.9zM367.2 306h1.9z"/>
<path d="M367.2 306l1.9 .1zM367.2 306l1.9 .1z"/>
<path d="M367.3 306.1h1.8zM367.3 306.1h1.8zM367.3 306.1h1.8zM367.3 306.1h1.8z"/>
<path d="M367.3 306.1h1.8zM367.3 306.1l1.8 .1zM367.3 306.2h1.8zM367.3 306.2h1.8z"/>
<path d="M367.2 305.7h2zM367.2 305.7h2z"/>
<path d="M367.2 305.7h2zM367.2 305.7h2zM367.2 305.7h2zM367.2 305.7h2z"/>
<path d="M367.2 305.7l2 .1zM367.2 305.7l2 .1z"/>
<path d="M367.2 305.8h2zM367.2 305.8h2zM367.2 305.8h2zM367.2 305.8h2z"/>
<path d="M367.2 305.8l2 .1zM367.2 305.8l2 .1zM367.2 305.9h2zM367.2 305.9h2z"/>
<path d="M367.2 305.9h2zM367.2 305.9h2z"/>
<path d="M367.2 305.9l2 .1zM367.2 305.9l2 .1zM367.2 306h2zM367.2 306h2z"/>
<path d="M367.2 306h2zM367.2 306h1.9z"/>
</g>
<!-- layer: EPLAN100 -->
<path d="M408.8 268h18.3v48.2h-18.3z" fill="none" stroke="#000" stroke-width=".38"/>
<!-- layer: EPLAN300 -->
<g fill="none" stroke="#000" stroke-width=".38">
<path d="M666.8 125h3.7M688.1 125h3.7M676.1 206.9v22.9M681.9 212.6h-5.7a2.86 2.86 0 0 0-2.9 2.8 2.86 2.86 0 0 0 2.9 2.9 2.86 2.86 0 0 0-2.9 2.8 2.86 2.86 0 0 0 2.9 2.9h5.7M373.4 269.3h-5.2a2.6 2.6 0 0 0-2.6 2.6 2.6 2.6 0 0 0 2.6 2.6 2.6 2.6 0 0 0-2.6 2.6 2.6 2.6 0 0 0 2.6 2.6h5.2M374.4 305.8h3.8M397.3 305.8h3.9"/>
<circle cx="675.7" cy="125" r="5.2"/>
<circle cx="683" cy="125" r="5.2"/>
<circle cx="383.9" cy="305.8" r="5.6"/>
<circle cx="391.7" cy="305.8" r="5.6"/>
</g>
<!-- layer: A-FORMATO -->
<g fill="none" stroke="#000" stroke-width=".38">
<path d="M0 .1h841v594h-841M35 10.1h796v574h-796zM113.7 .1v10M232.5 .1v10M420 .1v10M617.5 .1v10M658.7 10.1v574M668.1 184.1h9.6v15.4h-9.6zM668.1 185.5h9.6M668.1 195.5h9.6M668.1 196.9h9.6M668.1 198.2h9.6"/>
<path d="M669.4 185.5v10M675.6 185.5v10M0 297.1h35M682.4 287.5l3.4 3.5M685.8 287.5l-3.4 3.5M658.8 446h170v30.5h-170zM658.8 456.2h170M658.8 451.1h170M670.4 446v30.5M685.1 446v30.5M783.8 446v30.5M795 446v30.5"/>
<path d="M806.3 446v30.5M817.5 446v30.5M658.7 478.6h170v19.4h-170zM658.8 471.4h170M658.8 466.4h170M658.8 461.3h170M658.7 500.1h170v39.1h-170zM658.7 523h170M658.7 552.2h170v29.8h-170zM658.7 541.5h170v8.7h-170zM678.3 541.5v8.7M679.2 544h3.6v4h-3.6z"/>
<path d="M679.6 544l-.4 .4M680.5 544l-1.3 1.3M681 544l-1.8 1.7M681.9 544l-2.7 2.6M682.3 544l-3.1 3.1M682.8 544.4l-3.6 3.6M682.8 545.7l-2.2 2.3M682.8 547.1l-.9 .9M682.8 544.8l-3.1 3.2M682.8 546.2l-1.8 1.8M682.8 547.6l-.4 .4M699.8 541.5v8.7"/>
<path d="M699.8 552.2v22.4M700.7 544h3.6v4h-3.6zM721.3 541.5v8.7M722.2 544h3.6v4h-3.6zM734.8 552.2v29.8M742.8 541.5v8.7M743.7 544h3.6v4h-3.6zM764.3 541.5v8.7M765.2 544h3.5v4h-3.5zM782.1 552.2v22.4M785.7 541.5v8.7M786.6 544h3.6v4h-3.6z"/>
<path d="M807.3 541.5v8.7M808.1 544h3.6v4h-3.6zM658.7 574.6h170M699.8 562.7h128.9M755.3 568.6h26.8M755.3 562.7v19.3M801.8 568.6h26.9M801.8 562.7v11.9M113.7 584.1v10M232.5 584.1v10M420 584.1v10M656 584.1v10"/>
<circle cx="670.9" cy="104" r="4.7"/>
<circle cx="670.9" cy="108.7" r="4.7"/>
<circle cx="671" cy="186.7" r=".95"/>
<circle cx="673.6" cy="194.3" r=".95"/>
<circle cx="673.6" cy="186.7" r=".95"/>
<circle cx="673.6" cy="189.2" r=".95"/>
</g>
<text font-size="10.6" x="250.1" y="337.6">CCM (380V - 3Ø+N+T - 60Hz)</text>
<g font-size="6.6">
<text x="383.1" y="196.1">TR01</text>
<text x="383.1" y="201.1">75kVA</text>
<text x="383.1" y="211.7">ONAN</text>
</g>
<g font-size="5.7">
<text x="668.9" y="176">SS</text>
<text x="333.7" y="498.8">SS</text>
</g>
<text font-size="5.6" x="665.9" y="76.8">LEGENDA</text>
<g font-size="5.3">
<text x="349.2" y="364.8">In=125A</text>
<text x="278.3" y="460">100A</text>
<text x="324.6" y="460">20A</text>
<text x="374.6" y="460">32A</text>
<text x="289.3" y="498.8">SS</text>
</g>
<g font-size="4.9">
<text x="359.1" y="360.9">Q1</text>
<text x="282.9" y="456.1">Q1</text>
<text x="327" y="456.1">Q2</text>
<text x="377.1" y="456.1">Q3</text>
<text x="682.4" y="506.4">ESTRUTURAÇÃO DE PROJETO DE CONCESSÃO DO</text>
<text x="686.2" y="513.1">PERÍMETRO IRRIGADO DO JAÍBA (ETAPAS 3 E 4)</text>
</g>
<text font-size="4.8" x="662.9" y="215.2">-TC</text>
<g font-size="4.6">
<text x="693.7" y="106.4">TRANSFORMADOR DE FORÇA</text>
<text x="693.7" y="127.2">TRANSFORMADOR DE POTENCIAL</text>
<text x="693.7" y="151.8">DISJUNTOR DE CAIXA ABERTA</text>
<text x="693.8" y="174.6">SOFT STARTER</text>
<text x="693.9" y="193">RELÉ DE PROTEÇÃO</text>
<text x="693.9" y="221">TRANSFORMADOR DE CORRENTE</text>
<text x="697.5" y="255.3">CARGA ELÉTRICA</text>
<text x="697.6" y="277.8">TRANSFORMADOR AUXILIAR</text>
<text x="697.5" y="301">CHAVE FUSÍVEL</text>
<text x="660.8" y="416.3">NOTAS:</text>
<text x="660.9" y="425.7">1- A CABINE DE ENTRADA, PROTEÇÃO E MEDIÇÃO DEVE SER DE ACORDO</text>
<text x="687" y="431.9">COM A NORMA DE DISTRIBUIÇÃO ND-5.3 DA CEMIG</text>
<text x="682.8" y="487.8">FUNDO DE DESENVOLVIMENTO DA INFRAESTRUTURA</text>
<text x="706" y="494.1">REGIONAL SUSTENTÁVEL - FDIRS</text>
</g>
<g font-size="4.4">
<text x="375.3" y="119">CF</text>
<text x="375.2" y="123.8">CHAVE FUSÍVEL</text>
<text x="353.1" y="271.9">-TC</text>
<text x="375" y="317.3">-TP</text>
</g>
<text font-size="4.4" fill="#808080" x="399" y="406.8">WH</text>
<text font-size="4.2" x="726.4" y="519.3">ANTEPROJETO</text>
<g font-size="4" fill="#808080">
<text x="404.3" y="398.6">Q</text>
<text x="403.2" y="402.5">Cos</text>
<text x="401.1" y="411.7">REDES</text>
</g>
<text font-size="3.9" x="724.5" y="527.7">DIAGRAMA UNFILAR</text>
<g font-size="3.5" fill="#808080">
<text x="669.2" y="190.9">P</text>
<text x="668.9" y="195.8">WH</text>
<text x="669.2" y="193.3">S</text>
<text x="671.3" y="193.3">Cos</text>
</g>
<g font-size="3.2">
<text x="363" y="268.6">3</text>
<text x="398.2" y="305.2">3</text>
</g>
<g font-size="3.1">
<text x="713.5" y="532.7">ESTAÇÃO DE RECALQUE ER3 - ETAPA 4</text>
<text x="674.4" y="579">EGC006-EL3-0004</text>
<text x="783.4" y="579">EGC006-EL2-0004</text>
</g>
<g font-size="3">
<text x="737.1" y="569.2">Aprovação</text>
<text x="783.2" y="569.2">Autorização</text>
</g>
<g font-size="2.5">
<text x="660.1" y="474.8">Revisão</text>
<text x="674.9" y="474.8">Data</text>
<text x="730.8" y="474.8">Descrição</text>
<text x="786.3" y="474.8">Elab.</text>
<text x="797.4" y="474.8">Verif.</text>
<text x="808.3" y="474.8">Aprov.</text>
<text x="820.7" y="474.7">Aut.</text>
<text x="661.8" y="545.5">Finalidade</text>
<text x="688" y="545.3">Para</text>
<text x="708.9" y="545.3">Para</text>
<text x="731.3" y="545.3">Para</text>
<text x="753" y="545.3">Para</text>
<text x="773.6" y="545.3">Como</text>
<text x="795.5" y="545.3">Para</text>
<text x="817.7" y="545.3">Para</text>
<text x="661.1" y="548.4">de Emissão</text>
<text x="680.5" y="546.8">1</text>
<text x="684.6" y="548">Informação</text>
<text x="701.9" y="546.8">2</text>
<text x="705.1" y="548">Comentários</text>
<text x="723.4" y="546.8">3</text>
<text x="728.1" y="548">Aprovação</text>
<text x="744.8" y="546.8">4</text>
<text x="750.4" y="548">Execução</text>
<text x="766.4" y="546.8">5</text>
<text x="770.8" y="548">Construído</text>
<text x="787.9" y="546.8">6</text>
<text x="792.9" y="548">Utilização</text>
<text x="809.4" y="546.8">7</text>
<text x="812.8" y="548">Providências</text>
<text x="702" y="555.3">Data:</text>
<text x="711.3" y="557.4">19/02/26</text>
<text x="737" y="555.3">Elaboração:</text>
<text x="784.4" y="555.8">Verificação:</text>
<text x="702" y="565.6">Escala:</text>
<text x="714.8" y="568.6">S/E</text>
<text x="660.3" y="577.9">Referência:</text>
<text x="736.9" y="577.6">Revisão:</text>
<text x="750.8" y="579.3">1</text>
<text x="757.7" y="577.6">Desenho nº</text>
</g>
<g font-size="2.4">
<text x="663.9" y="459.5">2</text>
<text x="673" y="459.5">24/03/26</text>
<text x="721.1" y="459.5">Revisado Conforme Comentado</text>
<text x="787" y="459.5">FS</text>
<text x="798.3" y="459.5">LAT</text>
<text x="809.5" y="459.5">ET</text>
<text x="663.9" y="464.5">1</text>
<text x="673" y="464.5">19/02/26</text>
<text x="721.1" y="464.5">Revisado Conforme Comentado</text>
<text x="787" y="464.5">FS</text>
<text x="798.3" y="464.5">LAT</text>
<text x="809.5" y="464.5">ET</text>
<text x="663.9" y="470.1">0</text>
<text x="673" y="470.1">15/12/25</text>
<text x="728.2" y="470.1">Emissão Inicial</text>
<text x="787" y="470.1">FS</text>
<text x="798.3" y="470.1">LAT</text>
<text x="809.5" y="470.1">ET</text>
</g>
<g font-size="2.3">
<text x="411.3" y="280.4">CORRENTE</text>
<text x="411.4" y="277.6">SINAL DE</text>
<text x="411.3" y="283.1">MEDIÇÃO</text>
<text x="425.4" y="297.3" transform="rotate(-90 425.4 297.3)">MEDIDOR</text>
<text x="411.4" y="303.8">SINAL DE</text>
<text x="411.3" y="309.2">MEDIÇÃO</text>
<text x="411.4" y="306.5">TENSÃO</text>
</g>
</svg>
